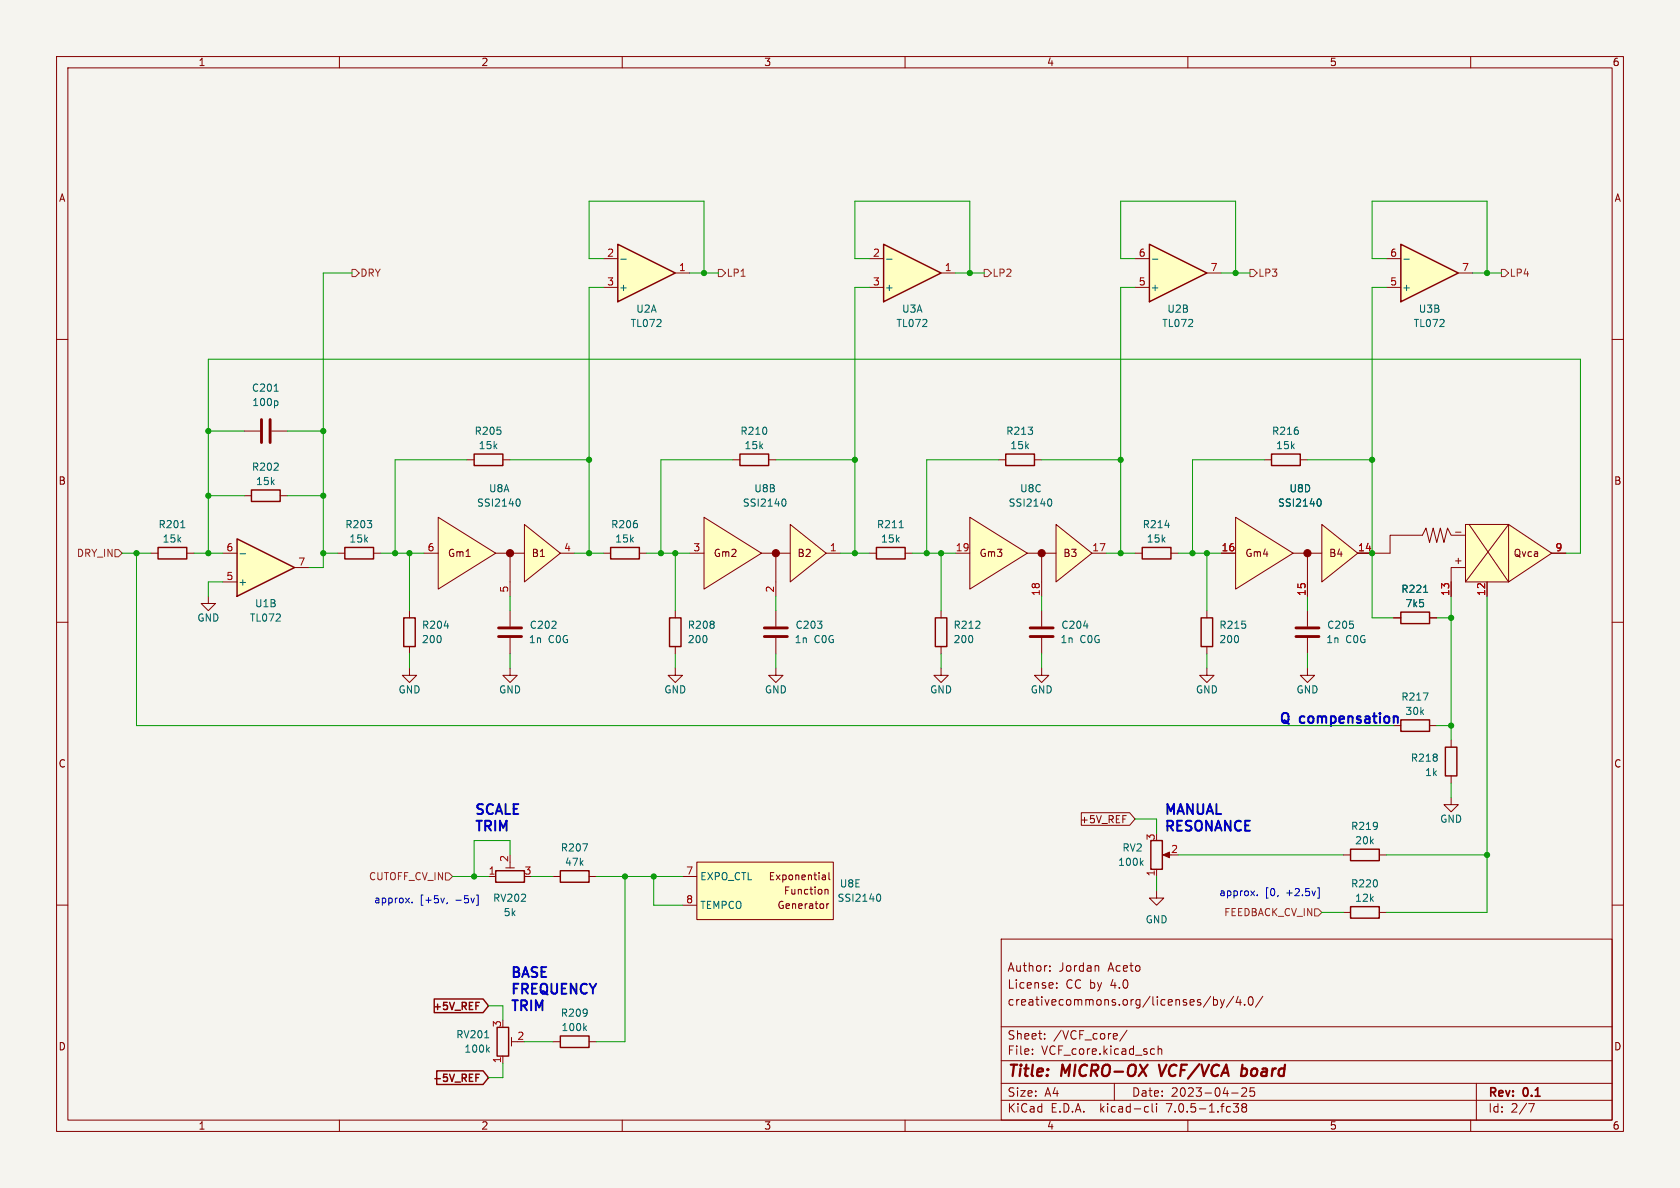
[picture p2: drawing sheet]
<svg xmlns="http://www.w3.org/2000/svg" width="297mm" height="210mm" viewBox="0 0 297 210" stroke-linecap="round" stroke-linejoin="round" font-family="sans-serif">
<path d="M0 0h297v210h-297z" fill="#f5f4ef" stroke="#f5f4ef" stroke-width=".18"/>
<g fill="none" stroke="#840000" stroke-width=".18">
<path d="M10 10h277v190h-277zM12 12h273v186h-273zM60 10v2M110 10v2M160 10v2M210 10v2M260 10v2M10 60h2M285 60h2M59.7 97.8h1.3M66 97.8h1.3M176.5 81.3h1.3"/>
<path d="M182.9 81.3h1.2M10 110h2M72.4 118.1v1.3h1.3l-1.3 1.3-1.3-1.3h1.3M72.4 108v1.2M72.4 114.3v1.3M90.2 118.1v1.3h1.2l-1.2 1.3-1.3-1.3h1.3M213.4 118.1v1.3h1.2l-1.2 1.3-1.3-1.3h1.3M285 110h2M10 160h2M86.4 154.9h1.2M89.4 153.4h1.5M90.2 152.4v1"/>
<path d="M97.8 154.9h1.3M104.1 154.9h1.3M120.6 154.9h2.6M123.2 152.4h24.1v10.2h-24.1zM145.5 154.7h.3l.1 .2v.6M145.8 157.2v.9M145.8 157.3l.2-.1 .3 .1 .1 .8M145.9 155.5h-.4M145.9 155h-.4M146.2 159.8v.8M146.5 159.8l-.3 .2M146.5 154.2v1.1l.2 .2"/>
<path d="M285 160h2M120.6 160h2.6M177 166h108v32h-108zM185.6 171.6v.1M185.6 170.8v.1M186.8 174.6v.1M186.8 173.8v.1M194 170.7l.2 .2v.8M214 176.1l-1.3 2M214.5 176.2v1.5M214.5 176.8l.5-.1 .2 .3v.4l-.1 .2h-.6M215.7 176.7l.4 1"/>
<path d="M216.1 177.7l-.1 .4-.3 .1M216.5 176.7l-.4 1M218.1 176.1l-1.3 2M218.9 176.1l-.4 1.1h1M219.2 176.7v1M220 177.6v.1M220.8 176.3l.2-.1a.81 .81 0 0 1 .6 .6 .81 .81 0 0 1-.3 .8l-.1 .1a.81 .81 0 0 1-.4-1.4zM223.2 176.1l-1.2 2M60 198v2M97.8 184.2h1.3M104.1 184.2h1.3M110 198v2"/>
<path d="M160 198v2M177 194.5h108M177 191.5h108M177 187.5h108M177 181.5h108M182.5 186.3v.1M182.5 185.5v.1M184.7 183.6v.1M184.7 182.8v.1M197 191.5v3M197.5 182.8v.3l-.7 .1M199.2 182.1l-1.2 2"/>
<path d="M202.5 196.5h.5M202.5 195.7h.5M203.7 195.1v1.3l.2 .2M203.7 185.4l.4 .1M204.1 186.3l-.4 .1M204.5 195.1v.1M204.5 195.6v1M204.7 185.5l.3-.1 .3 .1 .1 .9M204.7 184.9v1.5M210 198v2M217.7 193.2h1.2M218 195.1h1l-.5 .6 .4 .1v.7l-.2 .1h-.5l-.2-.1"/>
<path d="M219.5 192.4l.6-.1 .2 .1 .1 .3-.9 1.1h.9M219.8 195.7l-.3-.2 .3-.4h.3l.3 .3-.3 .3M219.8 195.7l-.3 .3 .1 .5 .2 .1h.3l.3-.3-.1-.4-.2-.2M219.8 195.7h.3M221.7 192.3h-.7v.7l.2-.1h.5l.1 .3-.1 .5-.2 .1-.5-.1M260 198v2M261 191.5v6.5M270.2 195.1h1l-.6 1.5"/>
</g>
<path d="M204.9 188.2l.4 2M219.4 190.1l.6 .1M219.6 188.2l-.2 2M219.8 188.9l-.2 .1" fill="none" stroke="#840000" stroke-width=".4"/>
<path d="M61 96.8h5v2h-5zM177.8 80.3h5.1v2h-5.1zM71.4 109.2h2v5.1h-2zM87.6 153.9h5.1v2.1h-5.1zM99.1 153.9h5v2.1h-5zM99.1 183.1h5v2.1h-5z" fill="none" stroke="#840000" stroke-width=".25"/>
<path d="M155.3 158.1a.68 .68 0 0 1 .4 .6 .68 .68 0 0 1-.4 .6M103.3 181.7l.4 .5M103.7 181.3l-.5 .5" fill="none" stroke="#006464" stroke-width=".18"/>
<path d="M123.2 152.4h24.1v10.2h-24.1z" fill="#ffffc2" stroke="#ffffc2" stroke-width=".18"/>
<path d="M41.9 95.3l10.2 5-10.2 5.1z" fill="#ffffc2"/>
<path d="M27.9 96.8h5.1v2h-5.1zM41.9 95.3l10.2 5-10.2 5.1zM87.9 181.6h2v5.1h-2z" fill="none" stroke="#840000" stroke-width=".25"/>
<g fill="none" stroke="#840000" stroke-width=".18">
<path d="M26.7 97.8h1.2M33 97.8h1.3M39.4 97.8h2.5M36.8 105.4v1.3h1.3l-1.3 1.3-1.2-1.3h1.2M39.4 102.9h2.5M52.1 100.3h2.5M137.2 118.1v1.3h1.2l-1.2 1.3-1.3-1.3h1.3M137.2 108v2.7M137.2 112.8v2.8M184.1 118.1v1.3h1.3l-1.3 1.3-1.2-1.3h1.2M88.9 186.7v1.3M90.4 183.4v1.5"/>
<path d="M90.4 184.2h1"/>
</g>
<path d="M32 93.3h.7M42.4 97.9h1M85.7 183.5h.7M86.2 185.5l.3 .5M86.5 185.2l-.5 .4" fill="none" stroke="#006464" stroke-width=".18"/>
<path d="M135.1 112.5h4.1M135.1 111h4.1" fill="none" stroke="#840000" stroke-width=".51"/>
<g fill="#ffffc2">
<path d="M124.5 91.4l10.1 6.4-10.1 6.3z"/>
<path d="M139.7 92.7l6.3 5.1-6.3 5.1z"/>
</g>
<g fill="none" stroke="#840000" stroke-width=".18">
<path d="M106.7 97.8h1.2M113 97.8h1.3M121.9 97.8h2.6M124.5 91.4l10.1 6.4-10.1 6.3zM134.6 97.8h2.6M139.7 97.8h-2.5v7.6M139.7 92.7l6.3 5.1-6.3 5.1zM146 97.8h2.6M153.7 97.8h1.2M160 97.8h1.3M119.4 118.1v1.3h1.2l-1.2 1.3-1.3-1.3h1.3M119.4 108v1.2"/>
<path d="M119.4 114.3v1.3M166.4 118.1v1.3h1.2l-1.2 1.3-1.3-1.3h1.3"/>
</g>
<circle cx="137.2" cy="97.8" r=".63" fill="#840000" stroke="#840000" stroke-width=".18"/>
<path d="M138.5 88.2a.68 .68 0 0 1 .5 .6 .68 .68 0 0 1-.5 .7M159 93.3h.7" fill="none" stroke="#006464" stroke-width=".18"/>
<path d="M107.9 96.8h5.1v2h-5.1zM154.9 96.8h5.1v2h-5.1zM118.4 109.2h2v5.1h-2z" fill="none" stroke="#840000" stroke-width=".25"/>
<path d="M247.6 43.2l10.2 5.1-10.2 5z" fill="#ffffc2"/>
<path d="M247.6 43.2l10.2 5.1-10.2 5z" fill="none" stroke="#840000" stroke-width=".25"/>
<path d="M245.1 50.8h2.5M245.1 45.7h2.5M257.8 48.3h2.5M231.1 108v2.7M231.1 112.8v2.8" fill="none" stroke="#840000" stroke-width=".18"/>
<path d="M248.2 45.8h.9" fill="none" stroke="#006464" stroke-width=".18"/>
<path d="M229.1 112.5h4.1M229.1 111h4.1" fill="none" stroke="#840000" stroke-width=".51"/>
<path d="M109.2 43.2l10.2 5.1-10.2 5z" fill="#ffffc2"/>
<path d="M109.2 43.2l10.2 5.1-10.2 5z" fill="none" stroke="#840000" stroke-width=".25"/>
<path d="M106.7 45.7h2.5M106.7 50.8h2.5M119.4 48.3h2.5" fill="none" stroke="#840000" stroke-width=".18"/>
<path d="M109.7 45.8h1" fill="none" stroke="#006464" stroke-width=".18"/>
<path d="M156.2 43.2l10.2 5.1-10.2 5z" fill="#ffffc2"/>
<path d="M156.2 43.2l10.2 5.1-10.2 5zM247.6 108.2h5.1v2h-5.1zM247.6 127.3h5.1v2h-5.1zM255.5 132.1h2.1v5.1h-2.1zM203.5 148.6h2v5.1h-2zM238.8 150.1h5v2h-5zM238.8 160.3h5v2h-5z" fill="none" stroke="#840000" stroke-width=".25"/>
<g fill="none" stroke="#840000" stroke-width=".18">
<path d="M153.7 45.7h2.5M153.7 50.8h2.5M166.4 48.3h2.5M246.4 109.2h1.2M252.7 109.2h1.3M246.4 128.3h1.2M252.7 128.3h1.3M256.5 130.8v1.3M256.5 137.2v1.2M204.5 157.5v1.3h1.2l-1.2 1.2-1.3-1.2h1.3M204.5 153.7v1.2M206 151.1h1"/>
<path d="M237.5 151.1h1.3M243.8 151.1h1.3M256.5 141v1.2h1.3l-1.3 1.3-1.2-1.3h1.2M237.5 161.3h1.3M243.8 161.3h1.3"/>
</g>
<path d="M156.7 45.8h1M251.7 104.7h.7M201.7 152.5l.4 .5M202.1 152.1l-.5 .5" fill="none" stroke="#006464" stroke-width=".18"/>
<path d="M205.6 151.1l1.2-.5v1z" fill="#840000" stroke="#840000" stroke-width=".18"/>
<g fill="#ffffc2">
<path d="M218.4 91.4l10.2 6.4-10.2 6.3z"/>
<path d="M259.1 92.7h7.6v10.2h-7.6z"/>
<path d="M266.7 92.7l7.6 5.1-7.6 5.1z"/>
<path d="M233.7 92.7l6.3 5.1-6.3 5.1z"/>
</g>
<g fill="none" stroke="#840000" stroke-width=".18">
<path d="M200.7 97.8h1.2M207 97.8h1.3M215.9 97.8h2.5M218.4 91.4l10.2 6.4-10.2 6.3zM228.6 97.8h2.5M233.7 97.8h-2.6v7.6M233.7 92.7l6.3 5.1-6.3 5.1zM240 97.8h2.6M257.3 94.1h1M259.1 94.6h-2.6l-.6-1.3-.6 2.6-.7-2.6-.6 2.6-.6-2.6-.7 2.6-.6-2.6-.6 1.3h-5.8v3.2h-5.7M259.7 92.7l7 10.2h-7.6v-10.2h7.6l-7.6 10.2M266.7 92.7l7.6 5.1-7.6 5.1z"/>
<path d="M274.3 97.8h2.6M90.2 108v2.7M90.2 112.8v2.8M213.4 108v1.2M213.4 114.3v1.3M231.1 118.1v1.3h1.3l-1.3 1.3-1.2-1.3h1.2M259.1 100.3h-2.6v5.1M262.9 102.9v2.5"/>
</g>
<circle cx="231.1" cy="97.8" r=".63" fill="#840000" stroke="#840000" stroke-width=".18"/>
<path d="M233.1 88.2a.68 .68 0 0 1 .5 .6 .68 .68 0 0 1-.5 .7" fill="none" stroke="#006464" stroke-width=".18"/>
<path d="M88.1 112.5h4.1M88.1 111h4.1" fill="none" stroke="#840000" stroke-width=".51"/>
<path d="M201.9 96.8h5.1v2h-5.1zM212.3 109.2h2.1v5.1h-2.1z" fill="none" stroke="#840000" stroke-width=".25"/>
<g fill="#ffffc2">
<path d="M171.4 91.4l10.2 6.4-10.2 6.3z"/>
<path d="M186.7 92.7l6.3 5.1-6.3 5.1z"/>
</g>
<path d="M43.2 76.2h2.8M48 76.2h2.8M43.2 87.6h1.2M49.5 87.6h1.3M129.5 81.3h1.3M135.9 81.3h1.3M168.9 97.8h2.5M171.4 91.4l10.2 6.4-10.2 6.3zM181.6 97.8h2.5M186.7 97.8h-2.6v7.6M186.7 92.7l6.3 5.1-6.3 5.1zM193 97.8h2.6" fill="none" stroke="#840000" stroke-width=".18"/>
<circle cx="184.1" cy="97.8" r=".63" fill="#840000" stroke="#840000" stroke-width=".18"/>
<path d="M48.5 69.2h.7M49 70.9l.1 .2-.1 .5M185.5 88.2a.68 .68 0 0 1 .5 .6 .68 .68 0 0 1-.5 .7" fill="none" stroke="#006464" stroke-width=".18"/>
<path d="M44.4 86.6h5.1v2h-5.1zM130.8 80.3h5.1v2h-5.1z" fill="none" stroke="#840000" stroke-width=".25"/>
<path d="M46.2 74.2v4M47.8 74.2v4" fill="none" stroke="#840000" stroke-width=".51"/>
<g fill="#ffffc2">
<path d="M77.5 91.4l10.1 6.4-10.1 6.3z"/>
<path d="M92.7 92.7l6.4 5.1-6.4 5.1z"/>
</g>
<path d="M74.9 97.8h2.6M77.5 91.4l10.1 6.4-10.1 6.3zM82.5 81.3h1.3M87.6 97.8h2.6M88.9 81.3h1.3M92.7 97.8h-2.5v7.6M92.7 92.7l6.4 5.1-6.4 5.1zM99.1 97.8h2.5M166.4 108v1.2M166.4 114.3v1.3M184.1 108v2.7M184.1 112.8v2.8" fill="none" stroke="#840000" stroke-width=".18"/>
<circle cx="90.2" cy="97.8" r=".63" fill="#840000" stroke="#840000" stroke-width=".18"/>
<path d="M91.5 88.2a.68 .68 0 0 1 .5 .6 .68 .68 0 0 1-.5 .7" fill="none" stroke="#006464" stroke-width=".18"/>
<path d="M83.8 80.3h5.1v2h-5.1zM165.4 109.2h2v5.1h-2z" fill="none" stroke="#840000" stroke-width=".25"/>
<path d="M182.1 112.5h4.1M182.1 111h4.1" fill="none" stroke="#840000" stroke-width=".51"/>
<path d="M203.2 43.2l10.2 5.1-10.2 5z" fill="#ffffc2"/>
<path d="M203.2 43.2l10.2 5.1-10.2 5zM224.8 80.3h5.1v2h-5.1zM76.8 176.6h8.6l1 1.2-1 1.2h-8.6zM84.1 177.2h.6M77.2 189.3h8.2l1 1.2-1 1.2h-8.2zM84.1 190.5h.5M84.1 189.9h.6" fill="none" stroke="#840000" stroke-width=".25"/>
<g fill="none" stroke="#840000" stroke-width=".18">
<path d="M200.7 50.8h2.5M200.7 45.7h2.5M213.4 48.3h2.5M215.9 97.8h2.5M223.5 81.3h1.3M229.9 81.3h1.2M240 97.8h2.6M274.3 97.8h2.6M231.1 102.9v2.5M246.4 109.2h1.2M252.7 109.2h1.3M256.5 102.9v2.5"/>
<path d="M262.9 102.9v2.5M191.2 143.7h8.5l1 1.1-1 1.1h-8.5z"/>
</g>
<path d="M203.7 45.8h1M233.1 88.2a.68 .68 0 0 1 .5 .6 .68 .68 0 0 1-.5 .7M251.7 104.7h.7" fill="none" stroke="#006464" stroke-width=".18"/>
<path d="M62.2 47.6h.7l.6 .7-.6 .6h-.7zM127 47.6h.6l.7 .7-.7 .6h-.6zM174 47.6h.6l.7 .7-.7 .6h-.6zM221 47.6h.6l.6 .7-.6 .6h-.6zM265.4 47.6h.7l.6 .7-.6 .6h-.7zM20.3 97.2h.7l.6 .6-.6 .6h-.7zM78.7 154.3h.7l.6 .6-.6 .7h-.7zM232.4 160.7h.6l.7 .6-.7 .6h-.6z" fill="none" stroke="#725600" stroke-width=".18"/>
<path d="M72.9 159.5v.1M78.5 158.8l-.3 .8M79.1 159.5l-.1 .3M84.2 158.2h.3v1.8h-.3M222.3 158.2v.1M232.9 156.9h.3v1.9h-.3" fill="none" stroke="#0000c2" stroke-width=".18"/>
<path d="M246.9 126.6l.2 .3v.9" fill="none" stroke="#0000c2" stroke-width=".35"/>
<g fill="none" stroke="#009600" stroke-width=".18">
<path d="M62.2 48.3h-5.1v52h-2.5M106.7 45.7h-2.6v-10.1h20.4v12.7M106.7 50.8h-2.6v47M121.9 48.3h5.1M153.7 45.7h-2.6v-10.1h20.3v12.7M153.7 50.8h-2.6v47M168.9 48.3h5.1M200.7 45.7h-2.6v-10.1h20.3v12.7M200.7 50.8h-2.6v47M215.9 48.3h5.1M245.1 45.7h-2.5v-10.1h20.3v12.7M245.1 50.8h-2.5v58.4h3.8"/>
<path d="M260.3 48.3h5.1M36.8 76.2h6.4M50.8 76.2h6.3M21.6 97.8h5.1M24.1 97.8v30.5h222.3M34.3 97.8h5.1M36.8 97.8v-34.3h242.6v34.3h-2.5M36.8 87.6h6.4M50.8 87.6h6.3M57.1 97.8h2.6M67.3 97.8h7.6M72.4 97.8v10.2"/>
<path d="M82.5 81.3h-12.7v16.5M90.2 81.3h13.9M101.6 97.8h5.1M114.3 97.8h7.6M119.4 97.8v10.2M129.5 81.3h-12.7v16.5M137.2 81.3h13.9M148.6 97.8h5.1M161.3 97.8h7.6M166.4 97.8v10.2M176.5 81.3h-12.7v16.5M184.1 81.3h14"/>
<path d="M195.6 97.8h5.1M208.3 97.8h7.6M213.4 97.8v10.2M223.5 81.3h-12.7v16.5M231.1 81.3h11.5M39.4 102.9h-2.6v2.5M72.4 115.6v2.5M90.2 105.4v2.6M90.2 115.6v2.5M119.4 115.6v2.5M137.2 105.4v2.6M137.2 115.6v2.5"/>
<path d="M166.4 115.6v2.5M184.1 105.4v2.6M184.1 115.6v2.5M213.4 115.6v2.5M231.1 105.4v2.6M231.1 115.6v2.5M254 109.2h2.5M256.5 105.4v25.4M262.9 105.4v55.9h-17.8M254 128.3h2.5M256.5 138.4v2.6M80 154.9h6.4"/>
<path d="M90.2 151.1v-2.5h-6.4v6.3M94 154.9h3.8M105.4 154.9h15.2M110.5 154.9v29.3h-5.1M115.6 154.9v5.1h5M200.7 144.8h3.8v2.5M204.5 154.9v2.6M208.3 151.1h29.2M245.1 151.1h17.8M86.4 177.8h2.5v2.5M233.7 161.3h3.8M88.9 188v2.5h-2.5"/>
<path d="M92.7 184.2h5.1"/>
</g>
<g fill="#009600" stroke="#009600" stroke-width=".18">
<circle cx="24.1" cy="97.8" r=".46"/>
<circle cx="36.8" cy="97.8" r=".46"/>
<circle cx="36.8" cy="87.6" r=".46"/>
<circle cx="57.1" cy="97.8" r=".46"/>
<circle cx="69.8" cy="97.8" r=".46"/>
<circle cx="57.1" cy="87.6" r=".46"/>
<circle cx="57.1" cy="76.2" r=".46"/>
<circle cx="72.4" cy="97.8" r=".46"/>
<circle cx="36.8" cy="76.2" r=".46"/>
<circle cx="210.8" cy="97.8" r=".46"/>
<circle cx="198.1" cy="81.3" r=".46"/>
<circle cx="218.4" cy="48.3" r=".46"/>
<circle cx="262.9" cy="48.3" r=".46"/>
<circle cx="213.4" cy="97.8" r=".46"/>
<circle cx="242.6" cy="81.3" r=".46"/>
<circle cx="104.1" cy="81.3" r=".46"/>
<circle cx="119.4" cy="97.8" r=".46"/>
<circle cx="151.1" cy="97.8" r=".46"/>
<circle cx="83.8" cy="154.9" r=".46"/>
<circle cx="256.5" cy="109.2" r=".46"/>
<circle cx="242.6" cy="97.8" r=".46"/>
<circle cx="262.9" cy="151.1" r=".46"/>
<circle cx="198.1" cy="97.8" r=".46"/>
<circle cx="256.5" cy="128.3" r=".46"/>
<circle cx="116.8" cy="97.8" r=".46"/>
<circle cx="115.6" cy="154.9" r=".46"/>
<circle cx="104.1" cy="97.8" r=".46"/>
<circle cx="110.5" cy="154.9" r=".46"/>
<circle cx="163.8" cy="97.8" r=".46"/>
<circle cx="166.4" cy="97.8" r=".46"/>
<circle cx="151.1" cy="81.3" r=".46"/>
<circle cx="124.5" cy="48.3" r=".46"/>
<circle cx="171.4" cy="48.3" r=".46"/>
</g>
<g font-size="2.8" fill="#840000">
<text x="178" y="190.8">Title:</text>
<text x="187.5" y="190.8">MICRO-OX</text>
<text x="205.4" y="190.8">VCF/VCA</text>
<text x="220.5" y="190.8">board</text>
</g>
<g font-size="2.4" fill="#0000c2">
<text x="226.1" y="128">Q</text>
<text x="229.8" y="128">compensation</text>
<text x="83.8" y="144.1">SCALE</text>
<text x="83.8" y="147.1">TRIM</text>
<text x="205.7" y="144.1">MANUAL</text>
<text x="205.7" y="147.1">RESONANCE</text>
<text x="90.2" y="172.9">BASE</text>
<text x="90.2" y="175.9">FREQUENCY</text>
<text x="90.2" y="178.8">TRIM</text>
</g>
<g font-size="2.1" fill="#840000">
<text x="178" y="171.9">Author:</text>
<text x="187.1" y="171.9">Jordan</text>
<text x="195.8" y="171.9">Aceto</text>
<text x="178" y="177.9">creativecommons.org/licenses/by/4.0/</text>
<text x="178" y="174.9">License:</text>
<text x="188.3" y="174.9">CC by</text>
<text x="196.2" y="174.9">4.0</text>
<text x="178" y="183.9">Sheet:</text>
<text x="186.2" y="183.9">/VCF_core/</text>
<text x="178" y="186.6">File:</text>
<text x="184" y="186.6">VCF_core.kicad_sch</text>
<text x="178" y="196.8">KiCad</text>
<text x="178" y="194">Size:</text>
<text x="184.6" y="194">A4</text>
<text x="185.7" y="196.8">E.D.A.</text>
<text x="194.4" y="196.8">kicad-cli</text>
<text x="200" y="194">Date:</text>
<text x="206.2" y="196.8">7.0.5-1.fc38</text>
<text x="206.9" y="194">2023-04-25</text>
<text x="263" y="194.2">Rev:</text>
<text x="263" y="196.8">Id:</text>
<text x="267" y="196.8">2/7</text>
<text x="269.2" y="194.2">0.1</text>
</g>
<g font-size="1.8" fill="#840000">
<text x="35" y="11.8">1</text>
<text x="85" y="11.8">2</text>
<text x="135" y="11.8">3</text>
<text x="185" y="11.8">4</text>
<text x="235" y="11.8">5</text>
<text x="285" y="11.8">6</text>
<text x="10.4" y="35.8">A</text>
<text x="285.4" y="35.8">A</text>
<text x="10.3" y="85.8">B</text>
<text x="285.3" y="85.8">B</text>
<text x="79.1" y="98.6">Gm1</text>
<text x="93.9" y="98.6">B1</text>
<text x="126.1" y="98.6">Gm2</text>
<text x="140.9" y="98.6">B2</text>
<text x="173.1" y="98.6">Gm3</text>
<text x="187.9" y="98.6">B3</text>
<text x="220.1" y="98.6">Gm4</text>
<text x="234.9" y="98.6">B4</text>
<text x="257" y="99.9">+</text>
<text x="267.5" y="98.6">Qvca</text>
<text x="10.3" y="135.8">C</text>
<text x="285.3" y="135.8">C</text>
<text x="190.9" y="145.7">+5V_REF</text>
<text x="135.8" y="155.8">Exponential</text>
<text x="137.4" y="160.9">Generator</text>
<text x="138.5" y="158.3">Function</text>
<text x="76.4" y="178.8">+5V_REF</text>
<text x="10.3" y="185.8">D</text>
<text x="285.3" y="185.8">D</text>
<text x="76.4" y="191.5">-5V_REF</text>
<text x="35" y="199.8">1</text>
<text x="85" y="199.8">2</text>
<text x="135" y="199.8">3</text>
<text x="185" y="199.8">4</text>
<text x="235" y="199.8">5</text>
<text x="285" y="199.8">6</text>
</g>
<g font-size="1.8" fill="#a90000">
<text x="107.3" y="45.5">2</text>
<text x="154.3" y="45.5">2</text>
<text x="201.3" y="45.5">6</text>
<text x="245.7" y="45.5">6</text>
<text x="107.3" y="50.5">3</text>
<text x="120" y="48">1</text>
<text x="154.3" y="50.5">3</text>
<text x="167" y="48">1</text>
<text x="201.3" y="50.5">5</text>
<text x="214" y="48">7</text>
<text x="245.7" y="50.5">5</text>
<text x="258.4" y="48">7</text>
<text x="40" y="97.5">6</text>
<text x="52.7" y="100.1">7</text>
<text x="75.5" y="97.5">6</text>
<text x="99.7" y="97.5">4</text>
<text x="122.5" y="97.5">3</text>
<text x="146.7" y="97.5">1</text>
<text x="168.9" y="97.5">19</text>
<text x="193" y="97.5">17</text>
<text x="215.9" y="97.5">16</text>
<text x="240" y="97.5">14</text>
<text x="274.9" y="97.5">9</text>
<text x="40" y="102.6">5</text>
<text x="89.9" y="104.8" transform="rotate(-90 89.9 104.8)">5</text>
<text x="136.9" y="104.8" transform="rotate(-90 136.9 104.8)">2</text>
<text x="183.9" y="105.4" transform="rotate(-90 183.9 105.4)">18</text>
<text x="230.9" y="105.4" transform="rotate(-90 230.9 105.4)">15</text>
<text x="256.3" y="105.4" transform="rotate(-90 256.3 105.4)">13</text>
<text x="262.6" y="105.4" transform="rotate(-90 262.6 105.4)">12</text>
<text x="204.2" y="148.6" transform="rotate(-90 204.2 148.6)">3</text>
<text x="86.3" y="154.7">1</text>
<text x="89.9" y="152.4" transform="rotate(-90 89.9 152.4)">2</text>
<text x="92.7" y="154.7">3</text>
<text x="121.3" y="154.7">7</text>
<text x="204.2" y="155" transform="rotate(-90 204.2 155)">1</text>
<text x="207" y="150.9">2</text>
<text x="121.3" y="159.8">8</text>
<text x="88.6" y="181.6" transform="rotate(-90 88.6 181.6)">3</text>
<text x="91.4" y="183.9">2</text>
<text x="88.6" y="188" transform="rotate(-90 88.6 188)">1</text>
</g>
<g font-size="1.8" fill="#725600">
<text x="63.6" y="49.1">DRY</text>
<text x="128.4" y="49.1">LP1</text>
<text x="175.4" y="49.1">LP2</text>
<text x="222.4" y="49.1">LP3</text>
<text x="266.8" y="49.1">LP4</text>
<text x="13.6" y="98.6">DRY_IN</text>
<text x="65.2" y="155.8">CUTOFF_CV_IN</text>
<text x="216.4" y="162.1">FEEDBACK_CV_IN</text>
</g>
<g font-size="1.8" fill="#006464">
<text x="109.3" y="51.6">+</text>
<text x="156.3" y="51.6">+</text>
<text x="203.3" y="51.6">+</text>
<text x="247.8" y="51.6">+</text>
<text x="111.4" y="58">TL072</text>
<text x="112.4" y="55.4">U2A</text>
<text x="158.4" y="58">TL072</text>
<text x="159.4" y="55.4">U3A</text>
<text x="205.4" y="58">TL072</text>
<text x="206.3" y="55.4">U2B</text>
<text x="249.9" y="58">TL072</text>
<text x="250.8" y="55.4">U3B</text>
<text x="44.5" y="69.4">C201</text>
<text x="44.5" y="71.9">100p</text>
<text x="83.8" y="77">R205</text>
<text x="130.8" y="77">R210</text>
<text x="177.8" y="77">R213</text>
<text x="224.8" y="77">R216</text>
<text x="44.5" y="83.4">R202</text>
<text x="84.6" y="79.6">15k</text>
<text x="131.6" y="79.6">15k</text>
<text x="178.6" y="79.6">15k</text>
<text x="225.5" y="79.6">15k</text>
<text x="45.2" y="85.9">15k</text>
<text x="84.3" y="89.7">SSI2140</text>
<text x="86.4" y="87.2">U8A</text>
<text x="131.3" y="89.7">SSI2140</text>
<text x="133.3" y="87.2">U8B</text>
<text x="178.3" y="89.7">SSI2140</text>
<text x="180.3" y="87.2">U8C</text>
<text x="225.9" y="89.7">SSI2140</text>
<text x="227.9" y="87.2">U8D</text>
<text x="28" y="93.5">R201</text>
<text x="61" y="93.5">R203</text>
<text x="108" y="93.5">R206</text>
<text x="155" y="93.5">R211</text>
<text x="202" y="93.5">R214</text>
<text x="28.7" y="96.1">15k</text>
<text x="61.7" y="96.1">15k</text>
<text x="108.7" y="96.1">15k</text>
<text x="155.7" y="96.1">15k</text>
<text x="202.7" y="96.1">15k</text>
<text x="42" y="103.7">+</text>
<text x="45" y="107.5">U1B</text>
<text x="247.7" y="105">R221</text>
<text x="248.4" y="107.5">7k5</text>
<text x="34.8" y="110">GND</text>
<text x="44.1" y="110">TL072</text>
<text x="74.5" y="113.9">200</text>
<text x="74.5" y="111.3">R204</text>
<text x="93.4" y="113.9">1n</text>
<text x="93.6" y="111.3">C202</text>
<text x="96.9" y="113.9">C0G</text>
<text x="121.5" y="113.9">200</text>
<text x="121.5" y="111.3">R208</text>
<text x="140.4" y="113.9">1n</text>
<text x="140.6" y="111.3">C203</text>
<text x="143.9" y="113.9">C0G</text>
<text x="168.5" y="113.9">200</text>
<text x="168.5" y="111.3">R212</text>
<text x="187.4" y="113.9">1n</text>
<text x="187.6" y="111.3">C204</text>
<text x="190.9" y="113.9">C0G</text>
<text x="215.5" y="113.9">200</text>
<text x="215.5" y="111.3">R215</text>
<text x="234.4" y="113.9">1n</text>
<text x="234.6" y="111.3">C205</text>
<text x="237.9" y="113.9">C0G</text>
<text x="70.4" y="122.7">GND</text>
<text x="88.2" y="122.7">GND</text>
<text x="117.4" y="122.7">GND</text>
<text x="135.2" y="122.7">GND</text>
<text x="164.4" y="122.7">GND</text>
<text x="182.2" y="122.7">GND</text>
<text x="211.4" y="122.7">GND</text>
<text x="229.1" y="122.7">GND</text>
<text x="247.7" y="124">R217</text>
<text x="248.4" y="126.6">30k</text>
<text x="249.4" y="134.8">R218</text>
<text x="251.9" y="137.4">1k</text>
<text x="238.8" y="146.9">R219</text>
<text x="239.5" y="149.4">20k</text>
<text x="254.5" y="145.6">GND</text>
<text x="99.1" y="150.7">R207</text>
<text x="99.8" y="153.2">47k</text>
<text x="123.7" y="155.8">EXPO_CTL</text>
<text x="197.6" y="153.2">100k</text>
<text x="198.4" y="150.7">RV2</text>
<text x="87.1" y="159.6">RV202</text>
<text x="123.7" y="160.8">TEMPCO</text>
<text x="148" y="159.6">SSI2140</text>
<text x="148.4" y="157">U8E</text>
<text x="238.8" y="157">R220</text>
<text x="239.5" y="159.6">12k</text>
<text x="89" y="162.1">5k</text>
<text x="202.5" y="163.4">GND</text>
<text x="99.1" y="179.9">R209</text>
<text x="80.6" y="183.7">RV201</text>
<text x="99.2" y="182.4">100k</text>
<text x="82" y="186.2">100k</text>
</g>
<g font-size="1.8" fill="#0000c2">
<text x="66" y="159.8">approx.</text>
<text x="74.1" y="159.8">[+5v,</text>
<text x="80.4" y="159.8">-5v]</text>
<text x="215.5" y="158.5">approx.</text>
<text x="223.6" y="158.5">[0,</text>
<text x="227.4" y="158.5">+2.5v]</text>
</g>
</svg>
